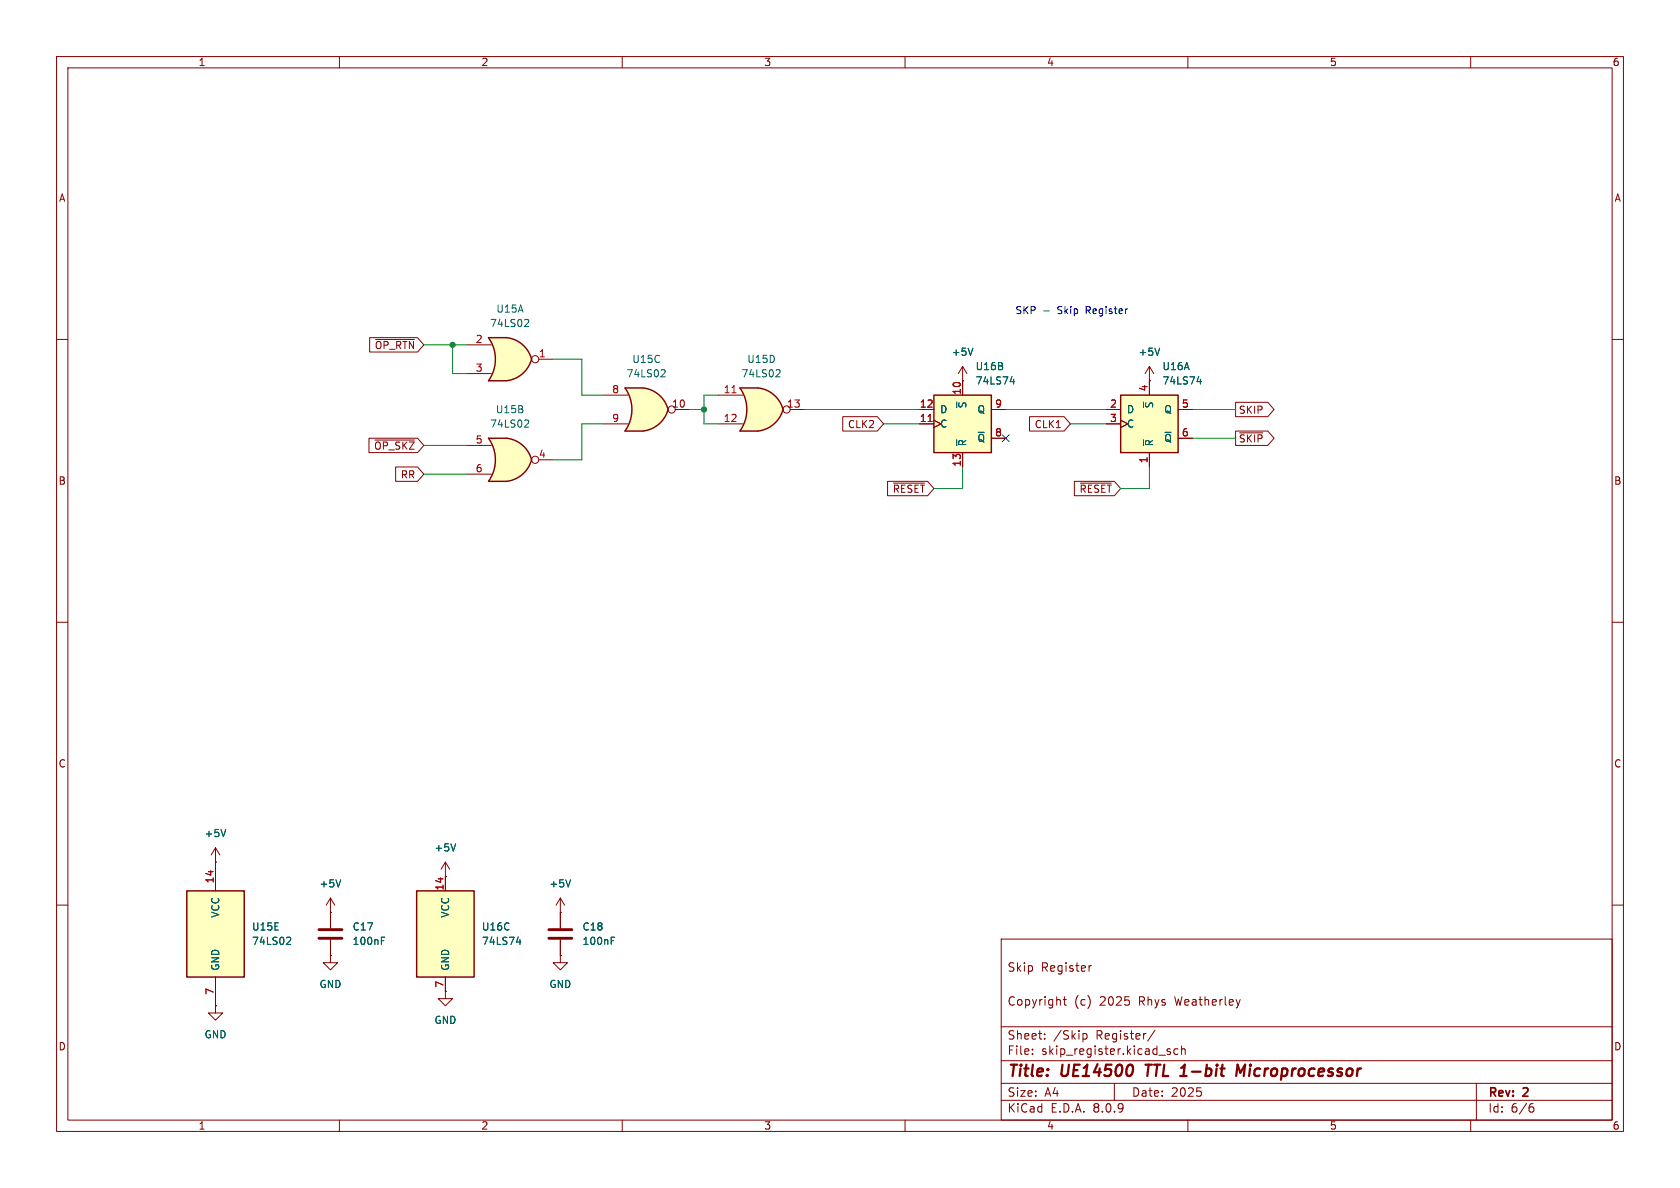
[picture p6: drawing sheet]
<svg xmlns="http://www.w3.org/2000/svg" width="297mm" height="210mm" viewBox="0 0 297 210" stroke-linecap="round" stroke-linejoin="round" font-family="sans-serif">
<g fill="none" stroke="#840000" stroke-width=".18">
<path d="M10 10h277v190h-277zM12 12h273v186h-273zM60 10v2M110 10v2M160 10v2M210 10v2M260 10v2M10 60h2M285 60h2M10 110h2M285 110h2M10 160h2"/>
<path d="M177 166h108v32h-108zM188 176.7h.5M188.2 176.2v1.3l.3 .2M192.5 170.7v1M193 170.7l-.3 .1-.2 .2M285 160h2M60 198v2M110 198v2M160 198v2M177 194.5h108M177 191.5h108M177 187.5h108"/>
<path d="M177 181.5h108M182.5 186.3v.1M182.5 185.5v.1M184.7 183.6v.1M184.7 182.8v.1M191.5 182.8l.4-.1 .3 .3v.4l-.2 .2h-.5M197 191.5v3M204.2 182.1l-1.3 2M206.4 185.8l.5 .2 .1 .2-.3 .2-.4-.1M206.4 185.5h.5M208.2 185.5l-.4-.1-.3 .3v.4l.2 .2h.5M208.9 185.5l.2-.1 .4 .1v.9"/>
<path d="M208.9 184.9v1.5M210 198v2M211.6 192.3h.7M212.2 192.9l.2 .3-.2 .5M260 198v2M261 191.5v6.5M270.6 195.7h.4l.2 .3-.1 .5-.5 .1M271 195.1l-.4 .1"/>
</g>
<path d="M202.5 188.2h1.1M203.1 188.2l-.3 2M218.5 190.2l.3-2 .5 1.4 .8-1.4-.2 2" fill="none" stroke="#840000" stroke-width=".4"/>
<path d="M33 157.5h10.2v15.2h-10.2z" fill="#ffffc2"/>
<path d="M33 157.5h10.2v15.2h-10.2z" fill="none" stroke="#840000" stroke-width=".25"/>
<path d="M38.1 152.4v5.1M38.1 172.7v5.1" fill="none" stroke="#840000" stroke-width=".18"/>
<path d="M50.9 165.7h.4l.1 .3-.8 .9h.8" fill="none" stroke="#006464" stroke-width=".18"/>
<path d="M113.1 71l5 1.4a5.2 5.2 0 0 1-4.4 3.8z" fill="#ffffc2" stroke="#ffffc2" stroke-width=".18"/>
<path d="M110.5 76.2h3.2M110.5 68.6h3.2" fill="none" stroke="#ffffc2" stroke-width=".18"/>
<path d="M110.5 68.6h3.2v7.6h-3.2a6.7 6.7 0 0 0 0-7.6z" fill="#ffffc2"/>
<path d="M113.7 68.6a5.1 5.1 0 0 1 4.4 3.8l-5 1.3z" fill="#ffffc2" stroke="#ffffc2" stroke-width=".18"/>
<path d="M110.5 68.6h3.2a5.1 5.1 0 0 1 4.4 3.8 5.2 5.2 0 0 1-4.4 3.8h-3.2a6.6 6.6 0 0 0 0-7.6z" fill="none" stroke="#840000" stroke-width=".25"/>
<g fill="none" stroke="#840000" stroke-width=".18">
<path d="M106.7 69.9h4.3M106.7 74.9h4.3M119.4 72.4h2.5M203.2 67.3h.1M203.2 64.8l-.8 1.2M203.2 64.8v2.5M203.2 64.8l.8 1.2"/>
<circle cx="118.7" cy="72.4" r=".63"/>
</g>
<path d="M117.1 65.3l.4 .1 .1 .3-.8 .9h.8M205 61.5l-.4 1.3" fill="none" stroke="#006464" stroke-width=".18"/>
<path d="M198.1 69.9h10.2v10.1h-10.2z" fill="#ffffc2"/>
<path d="M198.1 69.9h10.2v10.1h-10.2z" fill="none" stroke="#840000" stroke-width=".25"/>
<path d="M195.6 72.4h2.5M195.6 74.9h2.5M198.1 74.3l1.3 .6-1.3 .7M203.2 67.3v2.6M208.3 72.4h2.5M208.3 77.5h2.5M203.2 80v2.6" fill="none" stroke="#840000" stroke-width=".18"/>
<path d="M202.2 77.8v1M211.6 67.5h.8M212.2 67v.9" fill="none" stroke="#006464" stroke-width=".18"/>
<path d="M133.4 71l5 1.4a5.2 5.2 0 0 1-4.4 3.8z" fill="#ffffc2" stroke="#ffffc2" stroke-width=".18"/>
<path d="M130.8 76.2h3.2M130.8 68.6h3.2" fill="none" stroke="#ffffc2" stroke-width=".18"/>
<path d="M130.8 68.6h3.2v7.6h-3.2a6.7 6.7 0 0 0 0-7.6z" fill="#ffffc2"/>
<g fill="#ffffc2" stroke="#ffffc2" stroke-width=".18">
<path d="M134 68.6a5.1 5.1 0 0 1 4.4 3.8l-4.9 1.3z"/>
<path d="M89 79.9l5 1.4a5.2 5.2 0 0 1-4.4 3.8z"/>
</g>
<path d="M130.8 68.6h3.2a5.1 5.1 0 0 1 4.4 3.8 5.2 5.2 0 0 1-4.4 3.8h-3.2a6.6 6.6 0 0 0 0-7.6z" fill="none" stroke="#840000" stroke-width=".25"/>
<g fill="none" stroke="#840000" stroke-width=".18">
<path d="M127 69.9h4.3M127 74.9h4.3M139.7 72.4h2.5"/>
<circle cx="139.1" cy="72.4" r=".63"/>
</g>
<path d="M129.4 69.4h.7" fill="none" stroke="#a90000" stroke-width=".18"/>
<path d="M137.4 65.3l.4 .1 .1 .3-.8 .9h.8" fill="none" stroke="#006464" stroke-width=".18"/>
<path d="M86.4 77.5h3.1M86.4 85.1h3.1" fill="none" stroke="#ffffc2" stroke-width=".18"/>
<path d="M86.4 77.5h3.1v7.6h-3.1a6.7 6.7 0 0 0 0-7.6z" fill="#ffffc2"/>
<g fill="#ffffc2" stroke="#ffffc2" stroke-width=".18">
<path d="M89.6 77.5a5.1 5.1 0 0 1 4.4 3.8l-5 1.3z"/>
<path d="M89 62.1l5 1.4a5.2 5.2 0 0 1-4.4 3.8z"/>
</g>
<path d="M86.4 77.5h3.1a5.1 5.1 0 0 1 4.5 3.8 5.2 5.2 0 0 1-4.4 3.8h-3.2a6.6 6.6 0 0 0 0-7.6z" fill="none" stroke="#840000" stroke-width=".25"/>
<g fill="none" stroke="#840000" stroke-width=".18">
<path d="M82.5 78.7h4.4M82.5 83.8h4.4M95.2 81.3h2.6"/>
<circle cx="94.6" cy="81.3" r=".63"/>
</g>
<path d="M92.9 74.2l.4 .1 .2 .3-.8 .9h.8" fill="none" stroke="#006464" stroke-width=".18"/>
<path d="M86.4 59.7h3.1M86.4 67.3h3.1" fill="none" stroke="#ffffc2" stroke-width=".18"/>
<path d="M86.4 59.7h3.1v7.6h-3.1a6.7 6.7 0 0 0 0-7.6z" fill="#ffffc2"/>
<path d="M89.6 59.7a5.1 5.1 0 0 1 4.4 3.8l-5 1.3z" fill="#ffffc2" stroke="#ffffc2" stroke-width=".18"/>
<path d="M89.6 59.7a5.1 5.1 0 0 1 4.4 3.8 5.2 5.2 0 0 1-4.5 3.8h-3.1a6.6 6.6 0 0 0 0-7.6h3.1" fill="none" stroke="#840000" stroke-width=".25"/>
<g fill="none" stroke="#840000" stroke-width=".18">
<path d="M82.5 61h4.4M82.5 66h4.4M95.2 63.5h2.6M170.2 67.3h.1M170.2 64.8l-.8 1.2M170.2 64.8v2.5M170.2 64.8l.7 1.2M38.1 152.4h.1M38.1 149.9l-.8 1.2M38.1 149.9v2.5M38.1 149.9l.8 1.2M58.4 158.8v5.3"/>
<path d="M58.4 158.8l-.7 1.2M58.4 158.8l.8 1.2M78.7 154.9h.1M78.7 152.4l-.7 1.3M78.7 152.4v2.5M78.7 152.4l.8 1.3M38.1 177.8v1.3h1.3l-1.3 1.2-1.3-1.2h1.3M38.1 177.8h.1M58.4 168.9v1.3h1.3l-1.3 1.3-1.3-1.3h1.3M58.4 168.9h.1M58.4 161.3h.1M58.4 166.1v2.8"/>
<circle cx="94.6" cy="63.5" r=".63"/>
</g>
<path d="M92.9 56.5h.4l.2 .3-.8 .9h.8M172 61.5l-.4 1.3M39.9 146.6l-.4 1.3M60.2 155.5l-.4 1.3M80.6 149.2l-.5 1.2M67.4 166.3h.4M67.4 165.7h.6" fill="none" stroke="#006464" stroke-width=".18"/>
<path d="M56.4 165.9h4.1M56.4 164.3h4.1" fill="none" stroke="#840000" stroke-width=".51"/>
<path d="M165.1 69.9h10.2v10.1h-10.2z" fill="#ffffc2"/>
<path d="M165.1 69.9h10.2v10.1h-10.2z" fill="none" stroke="#840000" stroke-width=".25"/>
<path d="M162.6 74.9h2.5M162.6 72.4h2.5M165.1 74.3l1.3 .6-1.3 .7M170.2 67.3v2.6M175.3 72.4h2.5M175.3 77.5h2.5M170.2 80v2.6" fill="none" stroke="#840000" stroke-width=".18"/>
<path d="M164.1 74.5h.7" fill="none" stroke="#a90000" stroke-width=".18"/>
<path d="M169.1 77.8v1M178.6 67.5h.8M179.2 67v.9" fill="none" stroke="#006464" stroke-width=".18"/>
<path d="M73.7 157.5h10.1v15.2h-10.1z" fill="#ffffc2"/>
<path d="M73.7 157.5h10.1v15.2h-10.1z" fill="none" stroke="#840000" stroke-width=".25"/>
<g fill="none" stroke="#840000" stroke-width=".18">
<path d="M65.3 59.7h8.5l1.1 1.3-1.1 1.2h-8.5zM65.2 77.5h8.6l1.1 1.2-1.1 1.3h-8.6zM66.3 77.8h7M66.4 60h6.9M149 73.7h6.1l1.1 1.2-1.1 1.3h-6.1zM162.6 74.9h2.5M162.6 72.4h2.5M165.1 74.3l1.3 .6-1.3 .7M170.2 67.3h.1M170.2 67.3v2.6M175.3 72.4h2.5M175.3 77.5h2.5"/>
<path d="M182 73.7h6.1l1.1 1.2-1.1 1.3h-6.1zM195.6 74.9h2.5M195.6 72.4h2.5M198.1 74.3l1.3 .6-1.3 .7M203.2 67.3h.1M203.2 67.3v2.6M208.3 72.4h2.5M208.3 77.5h2.5M218.4 71.1h5.7l1.1 1.3-1.1 1.3h-5.7zM218.4 76.2h5.7l1.1 1.3-1.1 1.2h-5.7zM219.1 76.5h4.1M69.9 82.5h3.9l1.1 1.3-1.1 1.3h-3.9z"/>
<path d="M156.9 85.1h7.1l1.1 1.3-1.1 1.2h-7.1zM158 85.4h5.4M170.2 80v2.6M189.9 85.1h7.1l1.1 1.3-1.1 1.2h-7.1zM191 85.4h5.5M203.2 80v2.6M38.1 152.4h.1M38.1 152.4v5.1M78.7 154.9h.1M78.7 154.9v2.6M99.1 158.8l-.8 1.2M99.1 158.8v5.3"/>
<path d="M99.1 158.8l.7 1.2M38.1 177.8h.1M38.1 172.7v5.1M58.4 168.9h.1M58.4 161.3h.1M58.4 161.3v2.8M58.4 166.1v2.8M78.7 175.3v1.2h1.3l-1.3 1.3-1.2-1.3h1.2M78.7 175.3h.1M78.7 172.7v2.6M99.1 161.3h.1M99.1 168.9v1.3h1.2l-1.2 1.3-1.3-1.3h1.3"/>
<path d="M99.1 168.9h.1M99.1 166.1v2.8"/>
</g>
<g fill="none" stroke="#006464" stroke-width=".18">
<path d="M169.1 77.8v1M172 61.5l-.4 1.3M178.6 67.5h.8M179.2 67v.9M202.2 77.8v1M205 61.5l-.4 1.3M211.6 67.5h.8M212.2 67v.9M39.9 146.6l-.4 1.3M60.2 155.5l-.4 1.3M80.6 149.2l-.5 1.2M100.9 155.5l-.4 1.3"/>
<path d="M50.9 165.7h.4l.1 .3-.8 .9h.8M67.4 166.3h.4M67.4 165.7h.6M91.3 166.5h.8M91.9 166.1v.8M108.1 166.3h.4M108.1 165.7h.6"/>
</g>
<path d="M97 165.9h4.1M97 164.3h4.1" fill="none" stroke="#840000" stroke-width=".51"/>
<path d="M184.5 55h1" fill="none" stroke="#0000c2" stroke-width=".18"/>
<g fill="none" stroke="#009600" stroke-width=".18">
<path d="M74.9 61h7.6M74.9 78.7h7.6M80 61v5h2.5M97.8 63.5h5.1v6.4h3.8M106.7 74.9h-3.8v6.4h-5.1M121.9 72.4h2.6M127 69.9h-2.5v5h2.5M142.2 72.4h20.4M156.2 74.9h6.4M177.8 72.4h17.8M189.2 74.9h6.4M210.8 72.4h7.6"/>
<path d="M210.8 77.5h7.6M74.9 83.8h7.6M170.2 82.6v3.8h-5.1M203.2 82.6v3.8h-5.1"/>
</g>
<path d="M177.2 76.9l1.2 1.2M178.4 76.9l-1.2 1.2" fill="none" stroke="#000084" stroke-width=".18"/>
<path d="M164.1 74.5h.7" fill="none" stroke="#a90000" stroke-width=".18"/>
<g fill="#009600" stroke="#009600" stroke-width=".18">
<circle cx="124.5" cy="72.4" r=".46"/>
<circle cx="80" cy="61" r=".46"/>
</g>
<g font-size="2.8" fill="#840000">
<text x="178" y="190.9">Title:</text>
<text x="187.7" y="190.9">UE14500</text>
<text x="203.4" y="190.9">TTL 1-bit</text>
<text x="221" y="190.9">Microprocessor</text>
</g>
<g font-size="2.1" fill="#840000">
<text x="178" y="172">Skip</text>
<text x="184" y="172">Register</text>
<text x="178" y="178">Copyright</text>
<text x="189.9" y="178">(c)</text>
<text x="194.5" y="178">2025</text>
<text x="201.5" y="178">Rhys</text>
<text x="208" y="178">Weatherley</text>
<text x="178" y="184">Sheet:</text>
<text x="186.2" y="184">/Skip</text>
<text x="193.8" y="184">Register/</text>
<text x="178" y="186.7">File:</text>
<text x="184.1" y="186.7">skip_register.kicad_sch</text>
<text x="178" y="196.9">KiCad</text>
<text x="178" y="194.1">Size:</text>
<text x="184.7" y="194.1">A4</text>
<text x="185.7" y="196.9">E.D.A.</text>
<text x="193.3" y="196.9">8.0.9</text>
<text x="200" y="194.1">Date:</text>
<text x="207" y="194.1">2025</text>
<text x="263" y="194.3">Rev:</text>
<text x="263" y="196.9">Id:</text>
<text x="267.1" y="196.9">6/6</text>
<text x="269.4" y="194.3">2</text>
</g>
<g font-size="1.8" fill="#840000">
<text x="35" y="11.9">1</text>
<text x="85" y="11.9">2</text>
<text x="135" y="11.9">3</text>
<text x="185" y="11.9">4</text>
<text x="235" y="11.9">5</text>
<text x="285" y="11.9">6</text>
<text x="10.3" y="35.9">A</text>
<text x="285.3" y="35.9">A</text>
<text x="66.2" y="61.9">~{OP_RTN}</text>
<text x="149.8" y="75.9">CLK2</text>
<text x="182.8" y="75.9">CLK1</text>
<text x="218.9" y="73.3">SKIP</text>
<text x="66" y="79.7">~{OP_SKZ}</text>
<text x="218.9" y="78.4">~{SKIP}</text>
<text x="10.3" y="85.9">B</text>
<text x="70.8" y="84.8">RR</text>
<text x="157.7" y="87.3">~{RESET}</text>
<text x="190.7" y="87.3">~{RESET}</text>
<text x="285.3" y="85.9">B</text>
<text x="10.3" y="135.9">C</text>
<text x="285.3" y="135.9">C</text>
<text x="10.3" y="185.9">D</text>
<text x="285.3" y="185.9">D</text>
<text x="35" y="199.9">1</text>
<text x="85" y="199.9">2</text>
<text x="135" y="199.9">3</text>
<text x="185" y="199.9">4</text>
<text x="235" y="199.9">5</text>
<text x="285" y="199.9">6</text>
</g>
<g font-size="1.8" fill="#006464">
<text x="86.5" y="58">74LS02</text>
<text x="87.6" y="55.5">U15A</text>
<text x="111.7" y="64.4">U15C</text>
<text x="132" y="64.4">U15D</text>
<text x="168.1" y="63.1">+5V</text>
<text x="172.4" y="65.6">U16B</text>
<text x="201.2" y="63.1">+5V</text>
<text x="205.4" y="65.6">U16A</text>
<text x="110.7" y="66.9">74LS02</text>
<text x="131" y="66.9">74LS02</text>
<text x="172.4" y="68.2">74LS74</text>
<text x="205.4" y="68.2">74LS74</text>
<text x="86.5" y="75.8">74LS02</text>
<text x="87.6" y="73.3">U15B</text>
<text x="166.1" y="75.8">C</text>
<text x="166.1" y="73.3">D</text>
<text x="171" y="72.3" transform="rotate(-90 171 72.3)">~{S}</text>
<text x="172.7" y="73.3">Q</text>
<text x="199.1" y="73.3">D</text>
<text x="199.1" y="75.8">C</text>
<text x="204.1" y="72.3" transform="rotate(-90 204.1 72.3)">~{S}</text>
<text x="205.7" y="73.3">Q</text>
<text x="171" y="79" transform="rotate(-90 171 79)">~{R}</text>
<text x="172.7" y="78.3">~{Q}</text>
<text x="204.1" y="79" transform="rotate(-90 204.1 79)">~{R}</text>
<text x="205.7" y="78.3">~{Q}</text>
<text x="36.1" y="148.2">+5V</text>
<text x="76.7" y="150.7">+5V</text>
<text x="56.4" y="157.1">+5V</text>
<text x="97" y="157.1">+5V</text>
<text x="39" y="162.3" transform="rotate(-90 39 162.3)">VCC</text>
<text x="44.5" y="164.7">U15E</text>
<text x="44.5" y="167.2">74LS02</text>
<text x="62.2" y="167.2">100nF</text>
<text x="62.2" y="164.7">C17</text>
<text x="79.6" y="162.3" transform="rotate(-90 79.6 162.3)">VCC</text>
<text x="85.1" y="164.7">U16C</text>
<text x="85.1" y="167.2">74LS74</text>
<text x="102.9" y="167.2">100nF</text>
<text x="102.9" y="164.7">C18</text>
<text x="39" y="171.7" transform="rotate(-90 39 171.7)">GND</text>
<text x="79.6" y="171.7" transform="rotate(-90 79.6 171.7)">GND</text>
<text x="56.4" y="174.9">GND</text>
<text x="97" y="174.9">GND</text>
<text x="36.1" y="183.7">GND</text>
<text x="76.7" y="181.2">GND</text>
</g>
<g font-size="1.8" fill="#0000c2">
<text x="179.4" y="55.7">SKP</text>
<text x="187.1" y="55.7">Skip</text>
<text x="192.2" y="55.7">Register</text>
</g>
<g font-size="1.8" fill="#a90000">
<text x="84" y="60.7">2</text>
<text x="84" y="65.8">3</text>
<text x="95.2" y="63.2">1</text>
<text x="108.1" y="69.6">8</text>
<text x="127.8" y="69.6">11</text>
<text x="169.9" y="69.9" transform="rotate(-90 169.9 69.9)">10</text>
<text x="202.9" y="69.3" transform="rotate(-90 202.9 69.3)">4</text>
<text x="108.1" y="74.7">9</text>
<text x="118.7" y="72.1">10</text>
<text x="127.8" y="74.7">12</text>
<text x="139" y="72.1">13</text>
<text x="162.5" y="74.7">11</text>
<text x="162.5" y="72.1">12</text>
<text x="175.8" y="77.2">8</text>
<text x="175.8" y="72.1">9</text>
<text x="196.1" y="72.1">2</text>
<text x="196.1" y="74.7">3</text>
<text x="208.8" y="72.1">5</text>
<text x="208.8" y="77.2">6</text>
<text x="84" y="78.5">5</text>
<text x="84" y="83.6">6</text>
<text x="95.2" y="81">4</text>
<text x="169.9" y="82.6" transform="rotate(-90 169.9 82.6)">13</text>
<text x="202.9" y="82" transform="rotate(-90 202.9 82)">1</text>
<text x="37.8" y="156.3" transform="rotate(-90 37.8 156.3)">14</text>
<text x="78.5" y="157.5" transform="rotate(-90 78.5 157.5)">14</text>
<text x="37.8" y="176" transform="rotate(-90 37.8 176)">7</text>
<text x="78.5" y="174.7" transform="rotate(-90 78.5 174.7)">7</text>
</g>
</svg>
